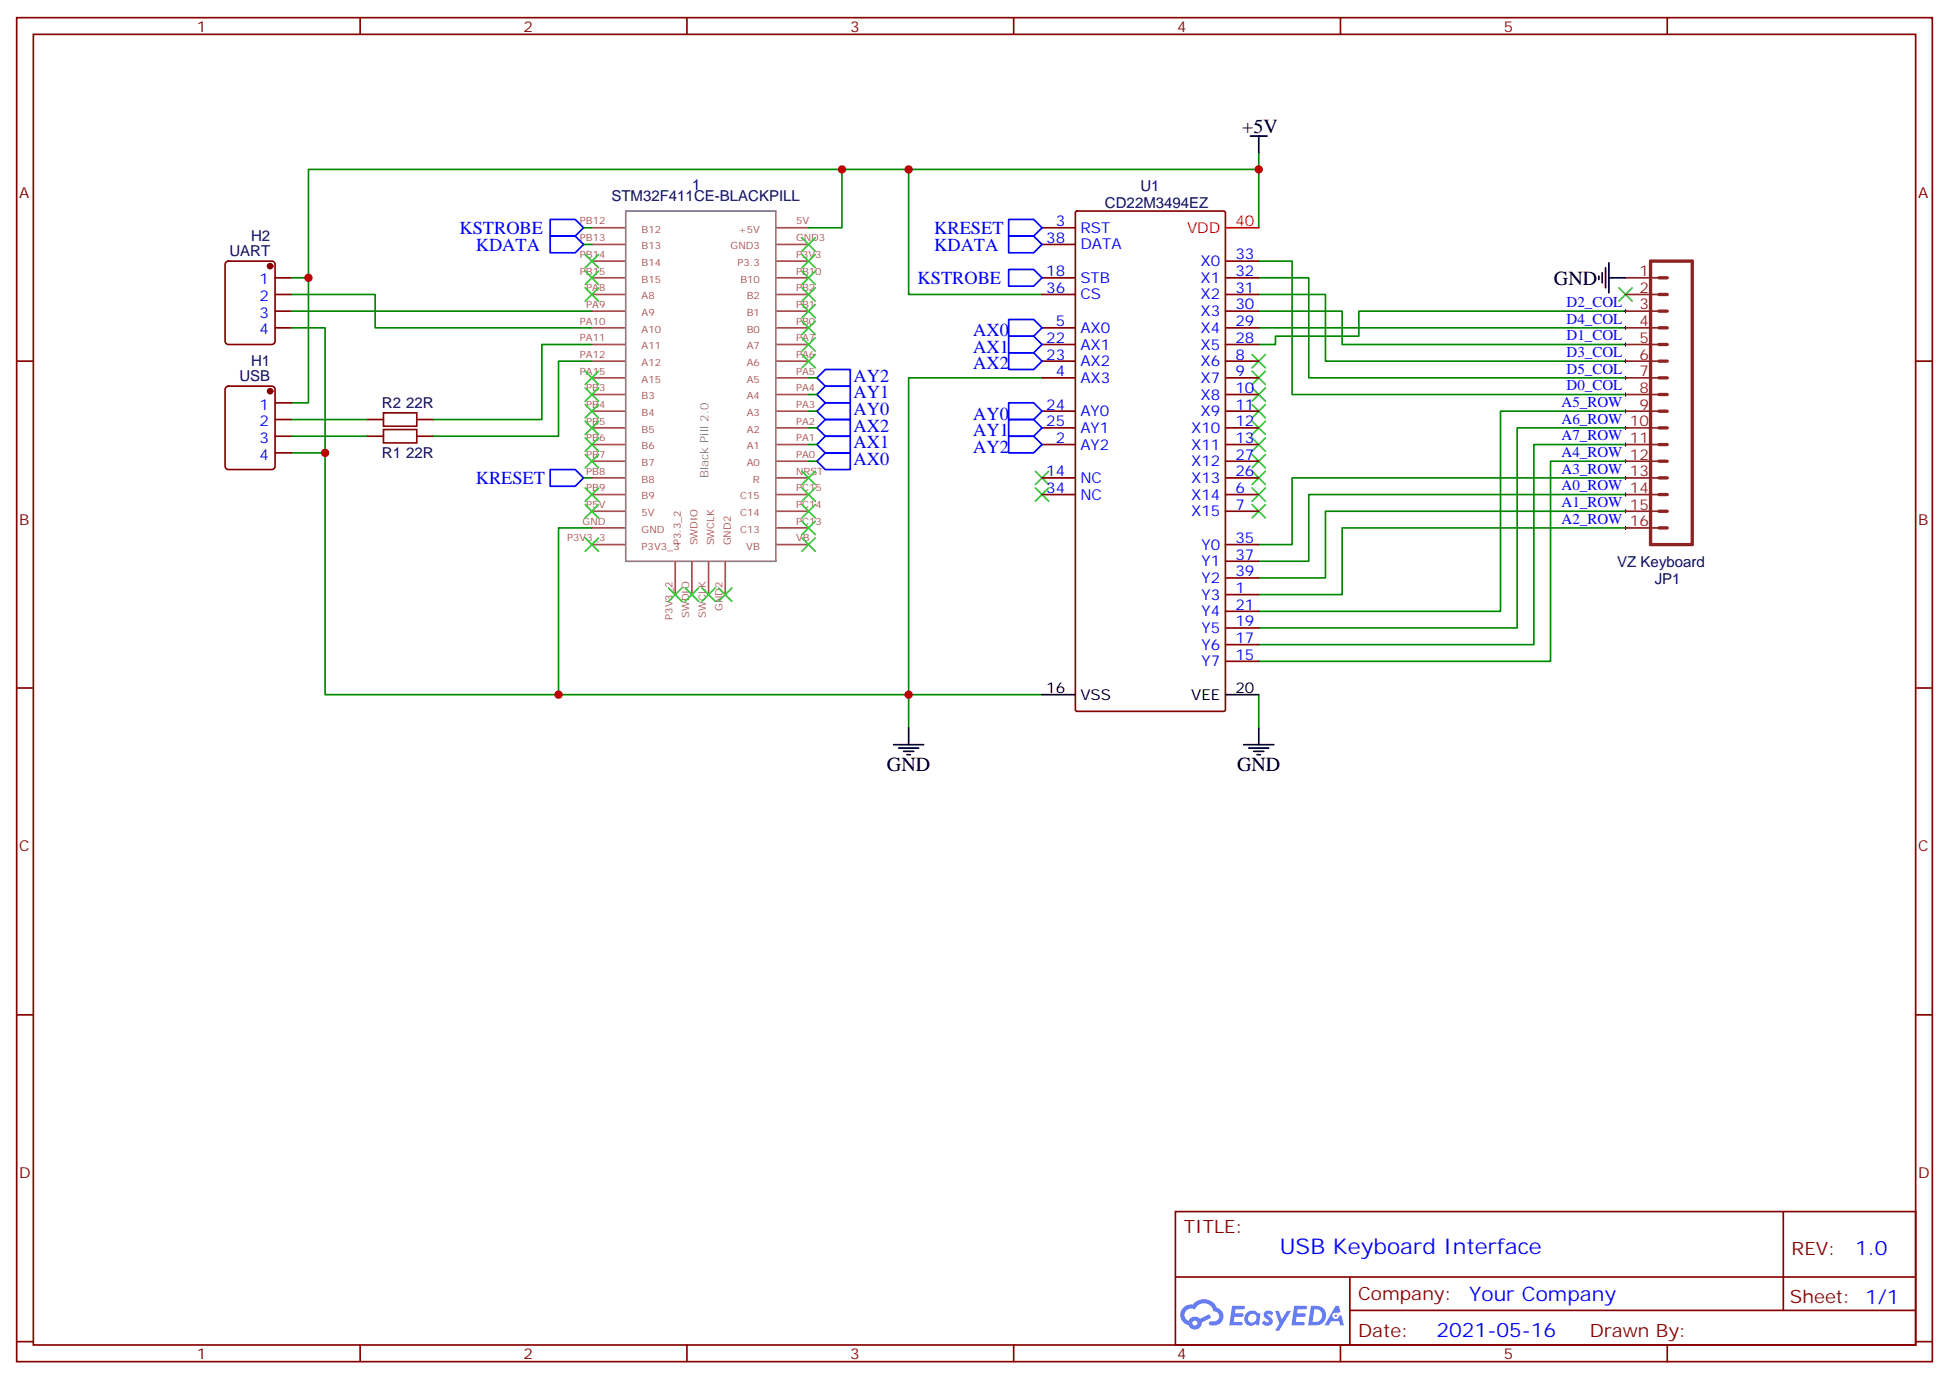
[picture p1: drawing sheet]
<svg xmlns="http://www.w3.org/2000/svg" width="412mm" height="292mm" viewBox="0 0 412 292" stroke-linecap="round" stroke-linejoin="round" font-family="sans-serif">
<g fill="none" stroke="#870000" stroke-width=".35">
<path d="M3.5 3.7h405.4v284.4h-405.4zM7.1 7.3h398.2v277.3h-398.2zM76.2 3.7v3.6M145.3 3.7v3.6M214.5 3.7v3.6M283.6 3.7v3.6M352.8 3.7v3.6M3.5 76.4h3.6M405.3 76.4h3.6M3.5 145.6h3.6M405.3 145.6h3.6M3.5 214.7h3.6"/>
<path d="M405.3 214.7h3.6M248.7 256.3h156.6v28.3h-156.6zM377.3 256.4v20.8M248.7 270.2h156.5M285.6 277.2h119.6M285.6 270.2v14.1M3.5 283.8h3.6M76.2 284.6v3.5M145.3 284.6v3.5M214.5 284.6v3.5M283.6 284.6v3.5M352.8 284.6v3.5"/>
<path d="M405.3 283.8h3.6"/>
</g>
<g fill="#5487ff">
<path d="M267.7 277.5a1.22 1.22 0 0 1 1.7 .3l-.4 .5a.47 .47 0 0 0-.3-.4 .47 .47 0 0 0-.5 .2v.2a1.55 1.55 0 0 1 1.1 1.5 1.34 1.34 0 0 1-2.3 .1l.5-.5 .7 .4a.29 .29 0 0 0 .3-.3 .29 .29 0 0 0-.2-.3 1.04 1.04 0 0 1-.6-1.7z"/>
<path d="M260.7 276.3h2.1a.43 .43 0 0 1 .5 0 .43 .43 0 0 1 .1 .5l-.3 .2h-1.7l-.1 .9h1.5a.37 .37 0 0 1 .3 .4 .37 .37 0 0 1-.3 .3h-1.6l-.2 1.1h1.3a.43 .43 0 0 1 .5 .1 .43 .43 0 0 1 .1 .4l-.3 .2h-2.5z"/>
<path d="M273.8 276.3h2.2a.43 .43 0 0 1 .4 0 .43 .43 0 0 1 .1 .5l-.3 .2h-1.6l-.2 .9h1.6a.37 .37 0 0 1 .3 .4 .37 .37 0 0 1-.4 .3h-1.6l-.1 1.1h1.3a.43 .43 0 0 1 .4 .1 .43 .43 0 0 1 .1 .4l-.3 .2h-2.4z"/>
<path d="M282.6 276.3h.7l.3 1.2-.6 .3a.69 .69 0 0 0-1 .3 .69 .69 0 0 0 .4 1 .69 .69 0 0 0 .9-.6l.5-.3 .6 2.2h-.8l-.2-.9h-1.8l-.5 .9h-.8z"/>
<path d="M269.8 277.3h.8l.6 1.9 1.1-1.9h.9l-2.6 4.2h-.8l.9-1.5z"/>
<path d="M277.4 276.3l-.6 4.1h1.3a2.11 2.11 0 0 0 2.5-2.1 2.11 2.11 0 0 0-2.5-2zM278.1 277a1.39 1.39 0 0 1 1.7 1.4 1.39 1.39 0 0 1-1.8 1.3h-.3z"/>
<path d="M263.7 277.9a1.47 1.47 0 0 0-.1 2.1 1.47 1.47 0 0 0 2.1 .1l.7 .3 .3-2.3-.2-.2-.4-.1a1.49 1.49 0 0 0-2.4 .1zM264.4 278.3a.92 .92 0 0 1 1.5 .5 .92 .92 0 0 1-1.3 1 .9 .9 0 0 1-.2-1.5z"/>
<path d="M250.4 276.6a2.18 2.18 0 0 0 1.1 3.8 1.44 1.44 0 0 0 1.6 .9 1.44 1.44 0 0 0 1.2-1.5l2-1-.5-.7-1.9 .9a1.47 1.47 0 0 0-2.4 .5 1.39 1.39 0 0 1-.7-2 1.39 1.39 0 0 1 2-.5 2.08 2.08 0 0 1 2.2-1.3 2.08 2.08 0 0 1 1.8 1.7 1.07 1.07 0 0 1 1.2 1 1.07 1.07 0 0 1-1 1.2h-.7a.43 .43 0 0 0-.5 .3 .43 .43 0 0 0 .4 .5 2 2 0 0 0 2.4-1 2 2 0 0 0-.7-2.5l-.4-.2a2.98 2.98 0 0 0-5.1-.7l-1.1 .1zM252.3 279.9a.55 .55 0 0 1 1.1 0 .55 .55 0 0 1-1.1 0z"/>
<circle cx="282.6" cy="278.4" r=".26"/>
</g>
<g fill="none" stroke="#008700" stroke-width=".35">
<path d="M178.2 35.8v12.4h-7.1M192.3 35.8h-127v49.4h-3.6M266.3 35.8h-74v26.5h28.2M266.3 32.3v15.9M61.7 58.8h3.6M123.5 48.2h1.7M123.5 51.7h1.7M266.3 58.8h10.6v21.1h67.1M266.3 55.2h7.1v28.3h70.6M61.7 62.3h17.7v7.1h45.8M61.7 69.4h7.1v26.4M61.7 65.8h63.5"/>
<path d="M125.2 72.9h-10.5v15.9h-23M125.2 76.4h-7v15.9h-26.5M171.1 79.9h1.8M220.5 79.9h-28.2v67.1h-123.5v-51.2h-7.1M266.3 65.8h17.7v7.1h60M266.3 62.3h14.2v14.1h63.5M266.3 69.4h77.7M344 65.8h-56.5v5.3h-17.6v1.8h-3.6M61.7 88.8h15.9M61.7 92.3h15.9M171.1 83.5h1.8M171.1 87h1.8"/>
<path d="M171.1 90.5h1.8M171.1 94.1h1.8M171.1 97.6h1.8M344 87h-26.5v42.3h-51.2M344 90.5h-23v42.4h-54.7M344 94.1h-19.4v42.3h-58.3M344 97.6h-15.9v42.3h-61.8M123.5 101.1h1.7M125.2 111.7h-7v35.3M344 104.6h-67.1v14.1h-10.6M344 101.1h-70.6v14.1h-7.1M344 108.2h-63.5v14.1h-14.2"/>
<path d="M344 111.7h-60v14.1h-17.7M220.5 147h-28.2v7M266.3 147v7"/>
</g>
<g fill="none" stroke="#000" stroke-width=".35">
<path d="M264.6 28.8h3.5M266.3 28.8v3.5M338.3 58.4v.7M339 57.7v2.1M339.7 56.7v4.2M340.4 58.8h3.6M340.4 55.6v6.3M189.1 157.6h6.3M190.1 158.3h4.3M191.2 159h2.1M191.9 159.7h.7M192.3 154v3.6"/>
<path d="M220.5 147h7M259.3 147h7M263.2 157.6h6.3M264.2 158.3h4.3M265.3 159h2.1M266 159.7h.7M266.3 154v3.6"/>
</g>
<g fill="none" stroke="#3c3" stroke-width=".35">
<path d="M123.8 53.8l2.8 2.9M123.8 57.4l2.8 2.8M126.6 53.8l-2.8 2.9M126.6 57.4l-2.8 2.8M169.7 57.4l2.8 2.8M169.7 53.8l2.8 2.9M169.7 50.3l2.8 2.8M172.5 57.4l-2.8 2.8M172.5 53.8l-2.8 2.9M172.5 50.3l-2.8 2.8M123.8 60.9l2.8 2.8M123.8 78.5l2.8 2.9"/>
<path d="M126.6 60.9l-2.8 2.8M126.6 78.5l-2.8 2.9M169.7 75l2.8 2.8M169.7 71.5l2.8 2.8M169.7 67.9l2.8 2.9M169.7 64.4l2.8 2.8M169.7 60.9l2.8 2.8M172.5 60.9l-2.8 2.8M172.5 67.9l-2.8 2.9M172.5 75l-2.8 2.8M172.5 71.5l-2.8 2.8M172.5 64.4l-2.8 2.8"/>
<path d="M264.9 78.5l2.9 2.9M264.9 75l2.9 2.8M267.8 78.5l-2.9 2.9M267.8 75l-2.9 2.8M342.5 60.9l2.9 2.8M345.4 60.9l-2.9 2.8M123.8 82.1l2.8 2.8M123.8 85.6l2.8 2.8M123.8 89.1l2.8 2.8M123.8 92.6l2.8 2.9M123.8 96.2l2.8 2.8M126.6 82.1l-2.8 2.8"/>
<path d="M126.6 85.6l-2.8 2.8M126.6 89.1l-2.8 2.8M126.6 92.6l-2.8 2.9M126.6 96.2l-2.8 2.8M169.7 99.7l2.8 2.8M172.5 99.7l-2.8 2.8M219.1 99.7l2.8 2.8M221.9 99.7l-2.8 2.8M264.9 99.7l2.9 2.8M264.9 96.2l2.9 2.8M264.9 92.6l2.9 2.9M264.9 89.1l2.9 2.8"/>
<path d="M264.9 85.6l2.9 2.8M264.9 82.1l2.9 2.8M267.8 99.7l-2.9 2.8M267.8 96.2l-2.9 2.8M267.8 92.6l-2.9 2.9M267.8 89.1l-2.9 2.8M267.8 85.6l-2.9 2.8M267.8 82.1l-2.9 2.8M123.8 103.2l2.8 2.8M123.8 106.8l2.8 2.8M123.8 113.8l2.8 2.8M126.6 103.2l-2.8 2.8"/>
<path d="M126.6 106.8l-2.8 2.8M126.6 113.8l-2.8 2.8M169.7 113.8l2.8 2.8M169.7 110.3l2.8 2.8M169.7 106.8l2.8 2.8M169.7 103.2l2.8 2.8M172.5 103.2l-2.8 2.8M172.5 106.8l-2.8 2.8M172.5 113.8l-2.8 2.8M172.5 110.3l-2.8 2.8M219.1 103.2l2.8 2.8M221.9 103.2l-2.8 2.8"/>
<path d="M264.9 106.8l2.9 2.8M264.9 103.2l2.9 2.8M267.8 106.8l-2.9 2.8M267.8 103.2l-2.9 2.8M141.5 124.4l2.8 2.8M144.3 124.4l-2.8 2.8M145 124.4l2.8 2.8M147.8 124.4l-2.8 2.8M148.5 124.4l2.8 2.8M151.3 124.4l-2.8 2.8M152 124.4l2.9 2.8M154.9 124.4l-2.9 2.8"/>
</g>
<g fill="none" stroke="#000" stroke-width=".21">
<path d="M343.6 79.9h.7M343.6 65.8h.7M343.6 69.4h.7M343.6 72.9h.7M343.6 76.4h.7M344 65.5v.7M344 69v.7M344 72.5v.7M344 76.1v.7M344 79.6v.7M343.6 83.5h.7M343.6 87h.7"/>
<path d="M343.6 90.5h.7M343.6 94.1h.7M343.6 97.6h.7M344 83.1v.7M344 86.6v.7M344 90.2v.7M344 93.7v.7M344 97.2v.7M343.6 101.1h.7M343.6 104.6h.7M343.6 108.2h.7M343.6 111.7h.7"/>
<path d="M344 100.8v.7M344 104.3v.7M344 107.8v.7M344 111.3v.7"/>
</g>
<g fill="none" stroke="#8c2424" stroke-width=".71">
<path d="M349.2 55.2h8.9v60h-8.9zM351 58.8h1.8M351 65.8h1.8M351 62.3h1.8M351 72.9h1.8M351 69.4h1.8M351 76.4h1.8M351 79.9h1.8M351 83.5h1.8M351 87h1.8M351 90.5h1.8M351 94.1h1.8"/>
<path d="M351 97.6h1.8M351 101.1h1.8M351 104.6h1.8M351 108.2h1.8M351 111.7h1.8"/>
</g>
<g fill="none" stroke="#8c2424" stroke-width=".35">
<path d="M344 58.8h7M344 62.3h7M344 65.8h7M344 69.4h7M344 72.9h7M344 76.4h7M344 79.9h7M344 83.5h7M344 87h7M344 90.5h7M344 94.1h7M344 97.6h7"/>
<path d="M344 101.1h7M344 104.6h7M344 108.2h7M344 111.7h7"/>
</g>
<g fill="none" stroke="#870000" stroke-width=".35">
<path d="M47.9 55.5l.4-.3h9.2a.71 .71 0 0 1 .7 .8v16.2a.76 .76 0 0 1-.7 .7h-9.2a.76 .76 0 0 1-.7-.7v-16.2zM58.2 58.8h3.5M220.5 48.2h7M220.5 58.8h7M220.5 51.7h7M227.6 44.8l.3-.1h31l.3 .1 .1 105.3-.4 .4h-31l-.4-.4zM259.3 58.8h7M259.3 55.2h7M58.2 69.4h3.5M58.2 65.8h3.5M58.2 62.3h3.5M220.5 79.9h7"/>
<path d="M220.5 69.4h7M220.5 76.4h7M220.5 72.9h7M220.5 62.3h7M259.3 79.9h7M259.3 69.4h7M259.3 76.4h7M259.3 72.9h7M259.3 65.8h7M259.3 62.3h7M47.9 81.9l.4-.2h9.2a.71 .71 0 0 1 .7 .7v16.2a.76 .76 0 0 1-.7 .7h-9.2a.76 .76 0 0 1-.7-.7v-16.2zM58.2 85.2h3.5"/>
<path d="M58.2 88.8h3.5M58.2 92.3h3.5M58.2 95.8h3.5M77.6 88.8h3.5M77.6 92.3h3.5M88.2 88.8h3.5M88.2 92.3h3.5M220.5 94.1h7M220.5 87h7M220.5 90.5h7M259.3 94.1h7M259.3 83.5h7"/>
<path d="M259.3 87h7M259.3 90.5h7M259.3 97.6h7M220.5 104.6h7M220.5 101.1h7M259.3 104.6h7M259.3 108.2h7M259.3 101.1h7M259.3 115.2h7M259.3 118.7h7M259.3 125.8h7M259.3 139.9h7"/>
<path d="M259.3 136.4h7M259.3 132.9h7M259.3 129.3h7M259.3 122.3h7"/>
</g>
<path d="M259.3 48.2h7" fill="none" stroke="#f00" stroke-width=".35"/>
<g fill="none" stroke="#a64a4a" stroke-width=".35">
<path d="M125.2 48.2h7M125.2 51.7h7M125.2 55.2h7M125.2 58.8h7M164.2 48.2h6.9M164.2 51.7h6.9M164.2 55.2h6.9M164.2 58.8h6.9M125.2 62.3h7M125.2 65.8h7M125.2 69.4h7M125.2 72.9h7"/>
<path d="M125.2 76.4h7M125.2 79.9h7M164.2 62.3h6.9M164.2 65.8h6.9M164.2 69.4h6.9M164.2 72.9h6.9M164.2 76.4h6.9M164.2 79.9h6.9M125.2 83.5h7M125.2 87h7M125.2 90.5h7M125.2 94.1h7"/>
<path d="M125.2 97.6h7M164.2 83.5h6.9M164.2 87h6.9M164.2 90.5h6.9M164.2 94.1h6.9M164.2 97.6h6.9M125.2 101.1h7M125.2 104.6h7M125.2 108.2h7M125.2 111.7h7M125.2 115.2h7M142.9 118.9v6.9"/>
<path d="M146.4 118.9v6.9M149.9 118.9v6.9M153.5 118.9v6.9M164.2 101.1h6.9M164.2 104.6h6.9M164.2 108.2h6.9M164.2 111.7h6.9M164.2 115.2h6.9"/>
</g>
<path d="M132.4 44.7h31.8v74h-31.8z" fill="none" stroke="#828282" stroke-width=".35"/>
<g fill="none" stroke="#00f" stroke-width=".35">
<path d="M116.4 46.4h5.3l1.8 1.8-1.8 1.8h-5.3zM116.4 50h5.3l1.8 1.7-1.8 1.8h-5.3zM213.4 46.4h5.3l1.8 1.8-1.8 1.8h-5.3zM213.4 57h5.3l1.8 1.8-1.8 1.7h-5.3zM213.4 50h5.3l1.8 1.7-1.8 1.8h-5.3zM172.9 79.9l1.7-1.7h5.3v3.5h-5.3zM213.4 67.6h5.3l1.8 1.8-1.8 1.7h-5.3zM213.4 71.1h5.3l1.8 1.8-1.8 1.7h-5.3zM213.4 74.6h5.3l1.8 1.8-1.8 1.8h-5.3zM116.4 99.3h5.3l1.8 1.8-1.8 1.8h-5.3zM172.9 97.6l1.7-1.8h5.3v3.5h-5.3zM172.9 94.1l1.7-1.8h5.3v3.5h-5.3z"/>
<path d="M172.9 90.5l1.7-1.7h5.3v3.5h-5.3zM172.9 87l1.7-1.8h5.3v3.6h-5.3zM172.9 83.5l1.7-1.8h5.3v3.5h-5.3zM213.4 85.2h5.3l1.8 1.8-1.8 1.8h-5.3zM213.4 88.8h5.3l1.8 1.7-1.8 1.8h-5.3zM213.4 92.3h5.3l1.8 1.8-1.8 1.7h-5.3z"/>
</g>
<g fill="#870000" stroke="#870000" stroke-width=".35">
<circle cx="57.1" cy="82.8" r=".53"/>
<circle cx="57.1" cy="56.3" r=".53"/>
</g>
<path d="M81.1 90.9h7.1v2.8h-7.1zM81.1 87.3h7.1v2.9h-7.1z" fill="none" stroke="#a10000" stroke-width=".35"/>
<g fill="#c00">
<circle cx="192.3" cy="147" r=".88"/>
<circle cx="178.2" cy="35.8" r=".88"/>
<circle cx="65.3" cy="58.8" r=".88"/>
<circle cx="68.8" cy="95.8" r=".88"/>
<circle cx="118.2" cy="147" r=".88"/>
<circle cx="266.3" cy="35.8" r=".88"/>
<circle cx="192.3" cy="35.8" r=".88"/>
</g>
<text font-size="4.6" fill="#00f" x="270.8" y="265.4">USB Keyboard Interface</text>
<g font-size="4.2">
<text x="262.8" y="28.1">+5V</text>
<text x="328.8" y="60.2">GND</text>
<text x="187.7" y="163.2">GND</text>
<text x="261.8" y="163.2">GND</text>
</g>
<g font-size="4.2" fill="#00f">
<text x="392.5" y="265.6">1.0</text>
<text x="310.9" y="275.2">Your Company</text>
<text x="304" y="283">2021-05-16</text>
</g>
<g font-size="3.9" fill="#00f">
<text x="97.2" y="49.4">KSTROBE</text>
<text x="100.7" y="53">KDATA</text>
<text x="197.7" y="49.5">KRESET</text>
<text x="197.7" y="53">KDATA</text>
<text x="194.2" y="60.1">KSTROBE</text>
<text x="205.9" y="71.1">AX0</text>
<text x="205.9" y="74.6">AX1</text>
<text x="180.6" y="80.8">AY2</text>
<text x="205.9" y="78.2">AX2</text>
<text x="180.6" y="87.8">AY0</text>
<text x="180.6" y="84.3">AY1</text>
<text x="205.9" y="88.8">AY0</text>
<text x="180.6" y="94.9">AX1</text>
<text x="180.6" y="91.3">AX2</text>
<text x="205.9" y="92.3">AY1</text>
<text x="205.9" y="95.8">AY2</text>
<text x="180.6" y="98.4">AX0</text>
<text x="100.7" y="102.4">KRESET</text>
</g>
<g font-size="3.9" fill="#800">
<text x="250.5" y="260.9">TITLE:</text>
<text x="379.1" y="265.6">REV:</text>
<text x="287.4" y="275.1">Company:</text>
<text x="378.7" y="275.7">Sheet: 1/1</text>
<text x="287.4" y="282.8">Date:</text>
<text x="336.4" y="282.9">Drawn By:</text>
</g>
<g font-size="3.2" fill="#800">
<text x="41.6" y="6.7">1</text>
<text x="110.8" y="6.7">2</text>
<text x="179.9" y="6.7">3</text>
<text x="249.1" y="6.7">4</text>
<text x="318.2" y="6.7">5</text>
<text x="4.1" y="41.8">A</text>
<text x="405.9" y="41.8">A</text>
<text x="4.1" y="111">B</text>
<text x="405.9" y="111">B</text>
<text x="4.1" y="180.1">C</text>
<text x="405.9" y="180.1">C</text>
<text x="4.1" y="249.3">D</text>
<text x="405.9" y="249.3">D</text>
<text x="41.6" y="287.5">1</text>
<text x="110.8" y="287.5">2</text>
<text x="179.9" y="287.5">3</text>
<text x="249.1" y="287.5">4</text>
<text x="318.2" y="287.5">5</text>
</g>
<g font-size="3.2" fill="#000080">
<text x="146.4" y="40.3">1</text>
<text x="241.3" y="40.4">U1</text>
<text x="129.4" y="42.5">STM32F411CE-BLACKPILL</text>
<text x="233.8" y="44">CD22M3494EZ</text>
<text x="53.1" y="51.1">H2</text>
<text x="48.5" y="54.2">UART</text>
<text x="53.1" y="77.5">H1</text>
<text x="50.7" y="80.6">USB</text>
<text x="80.8" y="86.4">R2</text>
<text x="85.9" y="86.4">22R</text>
<text x="80.8" y="97">R1</text>
<text x="85.9" y="97">22R</text>
<text x="342.2" y="119.9">VZ Keyboard</text>
<text x="350.1" y="123.5">JP1</text>
</g>
<g font-size="3.2" fill="#00f">
<text x="223.4" y="47.8">3</text>
<text x="221.4" y="51.4">38</text>
<text x="228.6" y="49.2">RST</text>
<text x="228.6" y="52.8">DATA</text>
<text x="221.4" y="58.4">18</text>
<text x="228.6" y="59.8">STB</text>
<text x="254" y="59.8">X1</text>
<text x="254" y="56.3">X0</text>
<text x="261.4" y="58.4">32</text>
<text x="261.4" y="54.9">33</text>
<text x="54.9" y="60.2">1</text>
<text x="54.9" y="63.7">2</text>
<text x="221.4" y="61.9">36</text>
<text x="228.6" y="63.4">CS</text>
<text x="254" y="63.4">X2</text>
<text x="261.4" y="65.5">30</text>
<text x="261.4" y="61.9">31</text>
<text x="331.5" y="64.9">D2_COL</text>
<text x="54.9" y="67.2">3</text>
<text x="54.9" y="70.8">4</text>
<text x="223.4" y="69">5</text>
<text x="228.6" y="70.4">AX0</text>
<text x="254" y="70.4">X4</text>
<text x="254" y="66.9">X3</text>
<text x="261.4" y="69">29</text>
<text x="331.5" y="68.5">D4_COL</text>
<text x="221.4" y="72.5">22</text>
<text x="221.4" y="76.1">23</text>
<text x="228.6" y="73.9">AX1</text>
<text x="228.6" y="77.5">AX2</text>
<text x="254" y="77.5">X6</text>
<text x="254" y="73.9">X5</text>
<text x="261.4" y="76.1">8</text>
<text x="261.4" y="72.5">28</text>
<text x="331.5" y="72">D1_COL</text>
<text x="331.5" y="75.5">D3_COL</text>
<text x="223.4" y="79.6">4</text>
<text x="228.6" y="81">AX3</text>
<text x="254" y="81">X7</text>
<text x="261.4" y="79.6">9</text>
<text x="261.4" y="83.1">10</text>
<text x="331.5" y="79.1">D5_COL</text>
<text x="331.5" y="82.6">D0_COL</text>
<text x="54.9" y="86.6">1</text>
<text x="221.4" y="86.6">24</text>
<text x="228.6" y="88.1">AY0</text>
<text x="254" y="84.5">X8</text>
<text x="254" y="88.1">X9</text>
<text x="261.4" y="86.6">11</text>
<text x="330.4" y="86.1">A5_ROW</text>
<text x="330.4" y="89.6">A6_ROW 10</text>
<text x="54.9" y="90.2">2</text>
<text x="54.9" y="93.7">3</text>
<text x="221.4" y="90.2">25</text>
<text x="223.4" y="93.7">2</text>
<text x="228.6" y="95.1">AY2</text>
<text x="228.6" y="91.6">AY1</text>
<text x="252" y="91.6">X10</text>
<text x="252" y="95.1">X11</text>
<text x="261.4" y="90.2">12</text>
<text x="261.4" y="93.7">13</text>
<text x="330.4" y="93.2">A7_ROW 11</text>
<text x="54.9" y="97.2">4</text>
<text x="221.4" y="100.8">14</text>
<text x="252" y="98.6">X12</text>
<text x="261.4" y="100.8">26</text>
<text x="261.4" y="97.2">27</text>
<text x="330.4" y="96.7">A4_ROW 12</text>
<text x="330.4" y="100.2">A3_ROW 13</text>
<text x="221.4" y="104.3">34</text>
<text x="228.6" y="102.2">NC</text>
<text x="228.6" y="105.7">NC</text>
<text x="252" y="105.7">X14</text>
<text x="252" y="102.2">X13</text>
<text x="261.4" y="104.3">6</text>
<text x="261.4" y="107.8">7</text>
<text x="330.4" y="103.8">A0_ROW 14</text>
<text x="330.4" y="107.3">A1_ROW 15</text>
<text x="252" y="109.2">X15</text>
<text x="330.4" y="110.8">A2_ROW 16</text>
<text x="254.3" y="116.3">Y0</text>
<text x="254.3" y="119.8">Y1</text>
<text x="261.4" y="114.9">35</text>
<text x="261.4" y="118.4">37</text>
<text x="254.3" y="123.3">Y2</text>
<text x="261.4" y="125.4">1</text>
<text x="261.4" y="121.9">39</text>
<text x="254.3" y="126.9">Y3</text>
<text x="254.3" y="130.4">Y4</text>
<text x="261.4" y="129">21</text>
<text x="254.3" y="137.4">Y6</text>
<text x="254.3" y="133.9">Y5</text>
<text x="261.4" y="136">17</text>
<text x="261.4" y="132.5">19</text>
<text x="254.3" y="141">Y7</text>
<text x="261.4" y="139.6">15</text>
</g>
<g font-size="3.2" fill="#f00">
<text x="261.4" y="47.8">40</text>
<text x="251.2" y="49.2">VDD</text>
</g>
<g font-size="3.2" fill="#8d2323">
<text x="346.9" y="58.4">1</text>
<text x="346.9" y="61.9">2</text>
<text x="346.9" y="65.5">3</text>
<text x="346.9" y="69">4</text>
<text x="346.9" y="72.5">5</text>
<text x="346.9" y="76.1">6</text>
<text x="346.9" y="79.6">7</text>
<text x="346.9" y="83.1">8</text>
<text x="346.9" y="86.6">9</text>
</g>
<g font-size="3.2">
<text x="221.4" y="146.6">16</text>
<text x="228.6" y="148">VSS</text>
<text x="252.1" y="148">VEE</text>
<text x="261.4" y="146.6">20</text>
</g>
<text font-size="2.5" fill="#838383" x="149.9" y="101.1" transform="rotate(-90 149.9 101.1)">Black Pill 2.0</text>
<g font-size="2.1" fill="#a54b4b">
<text x="122.7" y="47.5">PB12</text>
<text x="168.4" y="47.5">5V</text>
<text x="122.7" y="51">PB13</text>
<text x="135.8" y="52.8">B13</text>
<text x="135.8" y="49.2">B12</text>
<text x="154.6" y="52.8">GND3</text>
<text x="156.3" y="49.2">+5V</text>
<text x="168.4" y="51">GND3</text>
<text x="122.7" y="58.1">PB15</text>
<text x="122.7" y="54.6">PB14</text>
<text x="135.8" y="59.8">B15</text>
<text x="135.8" y="56.3">B14</text>
<text x="156.1" y="56.3">P3.3</text>
<text x="156.7" y="59.8">B10</text>
<text x="168.4" y="54.6">P3V3</text>
<text x="168.4" y="58.1">PB10</text>
<text x="124.1" y="65.1">PA9</text>
<text x="124.1" y="61.6">PA8</text>
<text x="135.8" y="63.3">A8</text>
<text x="158" y="63.3">B2</text>
<text x="168.4" y="61.6">PB2</text>
<text x="168.4" y="65.1">PB1</text>
<text x="122.7" y="68.7">PA10</text>
<text x="135.8" y="70.4">A10</text>
<text x="135.8" y="66.9">A9</text>
<text x="158" y="66.9">B1</text>
<text x="158" y="70.4">B0</text>
<text x="168.4" y="68.7">PB0</text>
<text x="122.7" y="75.7">PA12</text>
<text x="122.7" y="72.2">PA11</text>
<text x="135.8" y="77.5">A12</text>
<text x="135.8" y="73.9">A11</text>
<text x="158" y="73.9">A7</text>
<text x="158" y="77.5">A6</text>
<text x="168.4" y="72.2">PA7</text>
<text x="168.4" y="75.7">PA6</text>
<text x="122.7" y="79.2">PA15</text>
<text x="124.1" y="82.8">PB3</text>
<text x="135.8" y="81">A15</text>
<text x="158" y="81">A5</text>
<text x="168.4" y="79.2">PA5</text>
<text x="168.4" y="82.8">PA4</text>
<text x="124.1" y="89.8">PB5</text>
<text x="124.1" y="86.3">PB4</text>
<text x="135.8" y="88">B4</text>
<text x="135.8" y="84.5">B3</text>
<text x="158" y="84.5">A4</text>
<text x="158" y="88">A3</text>
<text x="168.4" y="86.3">PA3</text>
<text x="168.4" y="89.8">PA2</text>
<text x="124.1" y="93.4">PB6</text>
<text x="135.8" y="95.1">B6</text>
<text x="135.8" y="91.6">B5</text>
<text x="158" y="91.6">A2</text>
<text x="158" y="95.1">A1</text>
<text x="168.4" y="93.4">PA1</text>
<text x="124.1" y="100.4">PB8</text>
<text x="124.1" y="96.9">PB7</text>
<text x="135.8" y="98.6">B7</text>
<text x="158" y="98.6">A0</text>
<text x="168.4" y="96.9">PA0</text>
<text x="168.4" y="100.4">NRST</text>
<text x="124.1" y="103.9">PB9</text>
<text x="124.1" y="107.5">P5V</text>
<text x="135.8" y="105.7">B9</text>
<text x="135.8" y="102.1">B8</text>
<text x="156.6" y="105.7">C15</text>
<text x="159.3" y="102.1">R</text>
<text x="168.4" y="103.9">PC15</text>
<text x="168.4" y="107.5">PC14</text>
<text x="123.3" y="111">GND</text>
<text x="135.8" y="112.7">GND</text>
<text x="135.8" y="109.2">5V</text>
<text x="156.6" y="109.2">C14</text>
<text x="156.6" y="112.7">C13</text>
<text x="168.4" y="111">PC13</text>
<text x="120" y="114.5">P3V3_3</text>
<text x="135.8" y="116.3">P3V3_3</text>
<text x="144" y="115.4" transform="rotate(-90 144 115.4)">P3.3_2</text>
<text x="147.6" y="115.4" transform="rotate(-90 147.6 115.4)">SWDIO</text>
<text x="151.1" y="115.4" transform="rotate(-90 151.1 115.4)">SWCLK</text>
<text x="154.6" y="115.4" transform="rotate(-90 154.6 115.4)">GND2</text>
<text x="157.9" y="116.3">VB</text>
<text x="168.4" y="114.5">VB</text>
<text x="142.3" y="131.1" transform="rotate(-90 142.3 131.1)">P3V3_2</text>
<text x="145.8" y="130.7" transform="rotate(-90 145.8 130.7)">SWDIO</text>
<text x="149.3" y="130.7" transform="rotate(-90 149.3 130.7)">SWCLK</text>
<text x="152.9" y="129.2" transform="rotate(-90 152.9 129.2)">GND2</text>
</g>
</svg>
